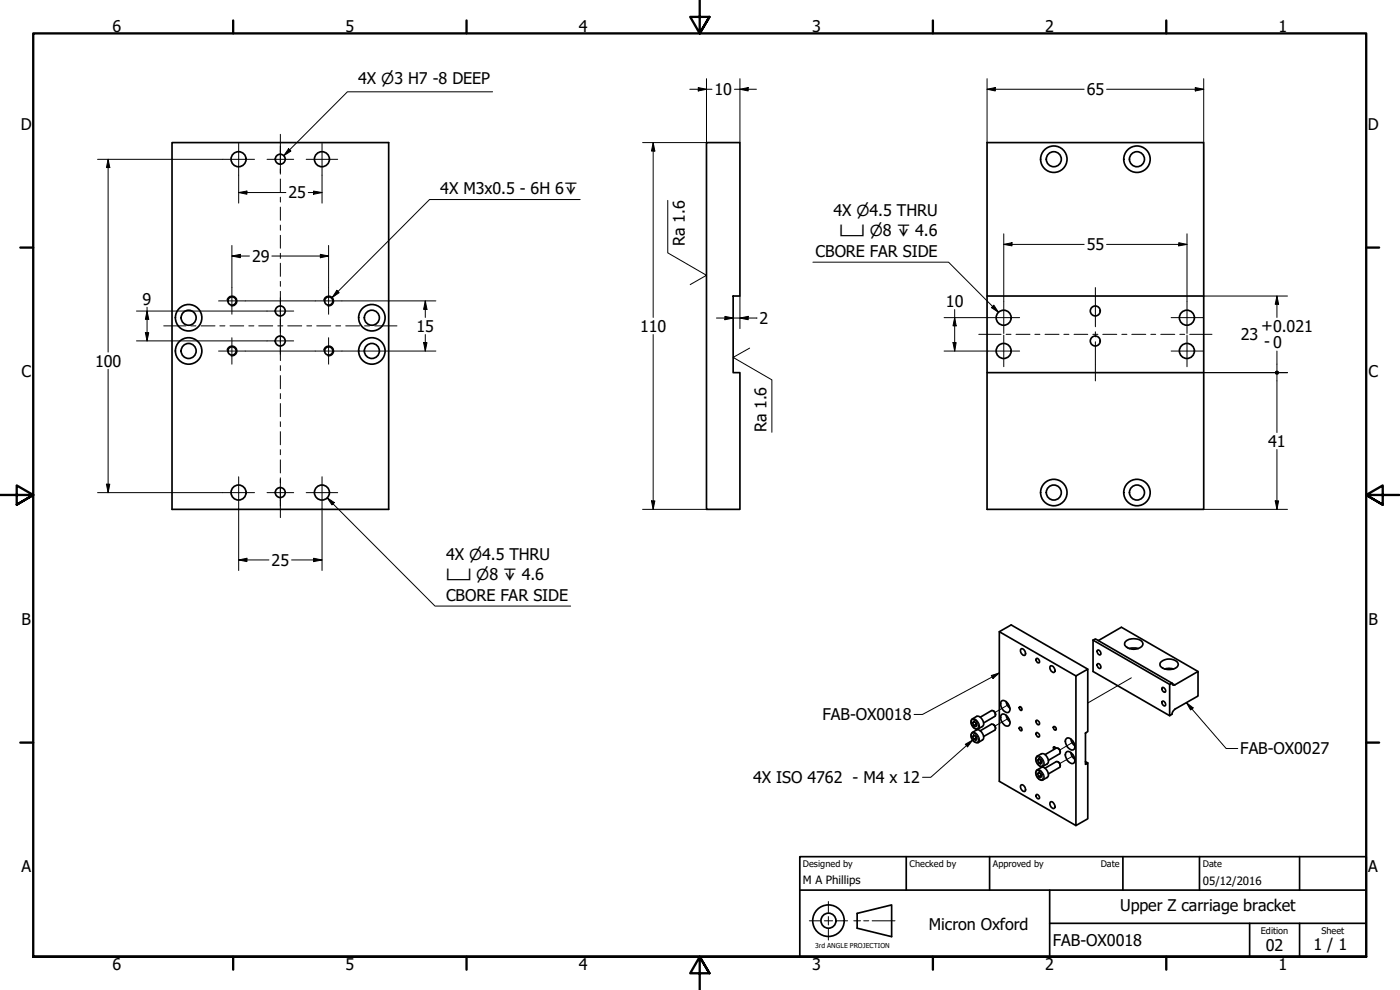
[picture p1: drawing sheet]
<svg xmlns="http://www.w3.org/2000/svg" width="420mm" height="297mm" viewBox="0 0 420 297" stroke-linecap="round" stroke-linejoin="round" font-family="sans-serif">
<!-- layer: Visible (ISO) -->
<g fill="none" stroke="#000" stroke-width=".51">
<path d="M51.6 42.8h65v110h-65zM212 42.8h10.1v46h-2.1v23h2.1v41h-10.1zM296.2 88.8v64h65.1v-110h-65.1v46h65.1M296.2 111.8h65.1M299.9 189.5l23 13.3M306.4 194.7a1.22 1.22 0 0 1 1.2 .6 1.22 1.22 0 0 1-.1 1.3 1.38 1.38 0 0 1-1.1-1.9zM311 197.7l.3-.2 .3 .2a.83 .83 0 0 1 .2 1.2 .93 .93 0 0 1-.8-1.2zM315.2 199.8a1.24 1.24 0 0 1 1.2 .6 1.24 1.24 0 0 1 0 1.3 1.32 1.32 0 0 1-1.2-1.9zM328 192.1l.7-.4 23 13.3-.7 .3v9.4l.7-.4 .3-.8 .6-.7 6.9-4v-7.3l-6.9 4h-.6l-.3-.5M328 192.1v9.4l23 13.2M328 192.1l23 13.2M329.3 195.2a.76 .76 0 0 1 1 .3 .76 .76 0 0 1-.3 1l-.5-.4z"/>
<path d="M329.3 199.2a.76 .76 0 0 1 1 .4 .76 .76 0 0 1-.3 1l-.5-.4zM329.6 192.2l6.9-4 23 13.3M337.9 192.4a3.8 3.8 0 0 1 5 .4 1.37 1.37 0 0 1-1.3 1.7 3.1 3.1 0 0 1-4.1-1.3zM338.9 194.6l.6-.2 2.1 .2M348.5 198.6a3.6 3.6 0 0 1 5 .3 1.65 1.65 0 0 1-2 1.9l-.7 .1a2.41 2.41 0 0 1-2.7-1.6zM291.7 215.8l1.4-.9a2.13 2.13 0 0 1 2 2.8l-1.5 1a1.98 1.98 0 0 1-1.9-2.9zM291.7 219.9l1.4-.9a2.13 2.13 0 0 1 2 2.8l-1.5 1a2 2 0 0 1-1.9-2.9zM292.2 216.5l.7 .3 .3 .8-.3 .4-.7-.3-.3-.8zM292.5 216.6l-.6 .3M292.8 216.8l.1 .5M292.9 217.3l-.7 .4M292.9 217.3h.2"/>
<path d="M294.2 215.2l3.4-2a1.14 1.14 0 0 1 1 1.7l-3.4 2M294.2 219.3l3.4-2a1.17 1.17 0 0 1 1 1.8l-3.4 1.9M298.1 213.3l.3 .2 .4 1M298.1 217.3l.3 .3 .4 1M300.5 210.4a1.74 1.74 0 0 1 2.3 1.3 1.42 1.42 0 0 1-.3 2.1 2.48 2.48 0 0 1-2-3.4zM300.5 214.4a1.74 1.74 0 0 1 2.3 1.4 1.4 1.4 0 0 1-.3 2.1 2.48 2.48 0 0 1-2-3.5zM301.9 210.5a3.1 3.1 0 0 0 1.2 2M301.9 214.6l.4 1.1 .8 .9M305.9 212.1l.2-.1 .5 .4v.8l-.5-.2zM305.9 218.2h.5l.2 .3 .1 .6-.3 .2a.78 .78 0 0 1-.5-1.1zM311 216.2a.72 .72 0 0 1 .8 .4 .72 .72 0 0 1-.2 .9l-.6-.7zM311 219.9a.72 .72 0 0 1 .8 .3 .72 .72 0 0 1-.2 1l-.6-.7z"/>
<path d="M316.2 218h.2a.7 .7 0 0 1 .5 1.1 .74 .74 0 0 1-.7-1.1zM322.9 202.8l3.6-2v18.7l-.7 .4v9.4l.7-.4v16.8l-3.6 2zM326.5 200.8l-23-13.3-3.6 2v44.9l23 13.3M348.7 210.5a.76 .76 0 0 1 1 .3 .76 .76 0 0 1-.3 1l-.5-.4zM348.7 206.4l.2-.2 .5 .3a.9 .9 0 0 1 .3 1.2l-.8-.4zM349.5 200.7l1.3-.2 1.4 .2M292.2 220.6l.7 .3 .3 .8-.3 .5-.7-.4-.3-.8zM292.5 220.7l-.6 .3M292.8 220.9l.1 .5M292.9 221.4l-.7 .4M292.9 221.4h.2M306.4 235.6a1.22 1.22 0 0 1 1.2 .6 1.22 1.22 0 0 1-.1 1.3 1.38 1.38 0 0 1-1.1-1.9z"/>
<path d="M311 238.5l.3-.1 .3 .2a.76 .76 0 0 1 .2 1l-.7-.2zM311.1 231.1l1.4-.9a2.13 2.13 0 0 1 2 2.8l-1.5 1a1.94 1.94 0 0 1-1.9-2.9zM311.3 226.9l1.2-.7a2.03 2.03 0 0 1 1.8 3l-1.3 .7a1.98 1.98 0 0 1-1.9-2.8zM311.7 231.8l.6 .3 .3 .8-.3 .4-.6-.3-.3-.8zM311.7 227.7l.6 .4 .3 .7-.3 .5-.6-.4-.3-.8zM311.9 231.9l-.5 .3M311.9 227.8l-.5 .3M312.3 232.1l.1 .5M312.3 228l.1 .5M312.4 232.6l-.7 .4M312.4 232.6h.1M312.4 228.5l-.7 .4"/>
<path d="M312.4 228.5l.1 .1M313.6 230.5l3.4-2a1.14 1.14 0 0 1 1 1.7l-3.4 2M313.6 226.4l3.4-1.9a1.14 1.14 0 0 1 1 1.7l-3.4 1.9M316.9 224.5l-.7-.4 .1 .7M317.5 228.6l.6 .5 .1 .7M317.5 224.5l.6 .5 .1 .7M320 221.6a1.74 1.74 0 0 1 2.3 1.3 1.57 1.57 0 0 1-.3 2.1 2.41 2.41 0 0 1-2-3.4zM320 225.7a1.74 1.74 0 0 1 2.3 1.3 1.57 1.57 0 0 1-.3 2.1 2.41 2.41 0 0 1-2-3.4zM321.4 221.7a2.86 2.86 0 0 0 1.2 2.1M321.4 225.8a2.86 2.86 0 0 0 1.2 2M325.8 228.5l.7 .4M315.2 240.7a1.24 1.24 0 0 1 1.2 .6 1.24 1.24 0 0 1 0 1.3 1.32 1.32 0 0 1-1.2-1.9z"/>
<circle cx="71.6" cy="47.8" r="2.25"/>
<circle cx="84.1" cy="47.8" r="1.49"/>
<circle cx="96.6" cy="47.8" r="2.25"/>
<circle cx="316.3" cy="47.8" r="2.25"/>
<circle cx="316.3" cy="47.8" r="4"/>
<circle cx="341.2" cy="47.8" r="2.25"/>
<circle cx="341.2" cy="47.8" r="4"/>
<circle cx="56.6" cy="95.3" r="2.25"/>
<circle cx="56.6" cy="95.3" r="4"/>
<circle cx="69.6" cy="90.3" r="1.24"/>
<circle cx="84.1" cy="93.3" r="1.49"/>
<circle cx="98.6" cy="90.3" r="1.24"/>
<circle cx="111.6" cy="95.3" r="2.25"/>
<circle cx="111.6" cy="95.3" r="4"/>
<circle cx="301.2" cy="95.3" r="2.25"/>
<circle cx="328.7" cy="93.3" r="1.49"/>
<circle cx="356.2" cy="95.3" r="2.25"/>
<circle cx="56.6" cy="105.3" r="2.25"/>
<circle cx="56.6" cy="105.3" r="4"/>
<circle cx="69.6" cy="105.3" r="1.24"/>
<circle cx="84.1" cy="102.3" r="1.49"/>
<circle cx="98.6" cy="105.3" r="1.24"/>
<circle cx="111.6" cy="105.3" r="2.25"/>
<circle cx="111.6" cy="105.3" r="4"/>
<circle cx="301.2" cy="105.3" r="2.25"/>
<circle cx="328.7" cy="102.3" r="1.49"/>
<circle cx="356.2" cy="105.3" r="2.25"/>
<circle cx="71.6" cy="147.8" r="2.25"/>
<circle cx="84.1" cy="147.8" r="1.49"/>
<circle cx="96.6" cy="147.8" r="2.25"/>
<circle cx="316.3" cy="147.8" r="2.25"/>
<circle cx="316.3" cy="147.8" r="4"/>
<circle cx="341.2" cy="147.8" r="2.25"/>
<circle cx="341.2" cy="147.8" r="4"/>
</g>
<!-- layer: Visible Narrow (ISO) -->
<g fill="none" stroke="#000" stroke-width=".38">
<path d="M68.2 90.1a1.49 1.49 0 0 1 1.7-1.3 1.49 1.49 0 0 1 1.2 1.8 1.49 1.49 0 0 1-1.7 1.2M97.2 90.1a1.49 1.49 0 0 1 1.7-1.3 1.49 1.49 0 0 1 1.2 1.8 1.49 1.49 0 0 1-1.7 1.2M68.2 105a1.49 1.49 0 0 1 1.7-1.2 1.49 1.49 0 0 1 1.2 1.8 1.49 1.49 0 0 1-1.7 1.2M97.2 105a1.49 1.49 0 0 1 1.7-1.2 1.49 1.49 0 0 1 1.2 1.8 1.49 1.49 0 0 1-1.7 1.2M291.6 216.1a1.64 1.64 0 0 1 1.7 .5 1.64 1.64 0 0 1 .2 1.8l-.3 .2a1.89 1.89 0 0 1-1.6-2.5zM291.8 215.7a2.13 2.13 0 0 1 2 2.8l-.2 .2M291.8 219.8a2.03 2.03 0 0 1 1.8 3M351.7 205l.9 .5M291.6 220.1a1.35 1.35 0 0 1 1.9 1.2 .92 .92 0 0 1-.6 1.4 2.09 2.09 0 0 1-1.3-2.6zM311 231.4a1.35 1.35 0 0 1 1.9 1.1 .92 .92 0 0 1-.5 1.5 2.09 2.09 0 0 1-1.4-2.6zM311 227.3a1.35 1.35 0 0 1 1.9 1.1 .96 .96 0 0 1-.5 1.5 2.18 2.18 0 0 1-1.4-2.6zM311.3 231a1.73 1.73 0 0 1 1.9 1.5 1.17 1.17 0 0 1-.2 1.5"/>
<path d="M311.3 226.9a2.15 2.15 0 0 1 1.9 2.8l-.2 .2"/>
</g>
<!-- layer: Tweak Trail (ISO) -->
<path d="M302.7 215.5l-4.1 2.4M302.7 211.4l-4.1 2.4M339.5 203.4l-13 7.5M322.1 222.6l-4 2.4M322.1 226.7l-4 2.4" fill="none" stroke="#000" stroke-width=".3"/>
<!-- layer: Border (ISO) -->
<g fill="none" stroke="#000" stroke-width=".7">
<path d="M70 6.1v3.9M140 6.1v3.9M210 0v10l-2.9-4.9h5.8l-2.9 4.9 2.9-4.9M280 6.1v3.9M350 6.1v3.9M6.1 74.3h3.9M410 74.3h3.9M0 148.5h10l-5-2.8v5.7l5-2.9-5 2.9M420 148.5h-10l5-2.8v5.7l-5-2.9 5 2.9M6.1 222.8h3.9M410 222.8h3.9M10 287.1v-277.1h400v277.1h-400h400"/>
<path d="M70 287.1v3.8M140 287.1v3.8M212.9 292l-2.9-4.9 2.9 4.9h-5.8l2.9-4.9v9.9M280 287.1v3.8M350 287.1v3.8"/>
</g>
<!-- layer: Sketch Geometry (ANSI) -->
<path d="M242.9 276.3h3.2M247.4 276.3h2.5M248.6 270.5v3.3M248.6 275v2.5M248.6 278.8v3.3M251.1 276.3h3.3M256.2 276.3h2.1M259.2 276.3h1.5M261.7 276.3h6.9" fill="none" stroke="#000" stroke-width=".3"/>
<g fill="none" stroke="#000" stroke-width=".51">
<path d="M257.2 274.1l10.4-2.6v9.5l-10.4-2.5z"/>
<circle cx="248.6" cy="276.2" r="4.7"/>
<circle cx="248.6" cy="276.2" r="2.25"/>
</g>
<!-- layer: Title (ISO) -->
<path d="M240 257h170v30.1h-170zM272 257v10.1M297 257v10.1M337 257v10.1M360 257v10.1M390 257v10.1M240 267.1h170M315 277h95M315 267.1v20M375 277v10.1M390 277v10.1" fill="none" stroke="#000" stroke-width=".51"/>
<!-- layer: Center Mark (ISO) -->
<g fill="none" stroke="#000" stroke-width=".3">
<path d="M66.9 47.8h9.5M71.6 43v9.6M80.1 47.8h8M84.1 43.8v8M91.9 47.8h9.4M96.6 43v9.6M65.6 90.3h8M69.6 86.3v8M80.1 93.3h8M84.1 89.3v8M84.1 98.3v8M94.6 90.3h8"/>
<path d="M98.6 86.3v8M296.5 95.3h9.5M301.2 90.5v9.6M351.5 95.3h9.5M356.2 90.5v9.6M65.6 105.3h8M69.6 101.3v8M80.1 102.3h8M94.6 105.3h8M98.6 101.3v8M296.5 105.3h9.5M301.2 100.6v9.4"/>
<path d="M351.5 105.3h9.5M356.2 100.6v9.4M66.9 147.8h9.5M71.6 143.1v9.5M80.1 147.8h8M84.1 143.8v8M91.9 147.8h9.4M96.6 143.1v9.5"/>
</g>
<!-- layer: Symbol (ISO) -->
<g fill="none" stroke="#000" stroke-width=".3">
<path d="M147.8 27.5h-43.5l-19.1 19.2M86.6 44.6l.7 .7-2.1 1.4zM174.1 59.9h-45.2l-29.2 29.4M200.4 60.1v15.8l11.6 6.7-4.9 2.8M244 78.7h40.7l15 15M101.1 87.1l.7 .7-2.1 1.5zM298.3 91.6l1.4 2.1-2.1-1.4zM225 104.4l-5 2.8 11.6 6.8v15.7M98.2 149.4l2.1 1.4-.7 .7zM98.2 149.4l32.4 32.4h40.7M297.5 202.7l2.4-.8-1.9 1.7zM299.9 201.9l-23 12.5h-2.6"/>
<path d="M356 210.8l2.1 1.6-.8 .6zM356 210.8l12 13.8h3.5M289.7 223.3l2.2-1.3-1.5 2.1zM291.9 222l-12.6 11.2h-2.4"/>
</g>
<g fill="#000">
<path d="M86.6 44.6l.7 .7-2.1 1.4z" fill-rule="evenodd"/>
<path d="M101.1 87.1l.7 .7-2.1 1.5z" fill-rule="evenodd"/>
<path d="M298.3 91.6l1.4 2.1-2.1-1.4z" fill-rule="evenodd"/>
<path d="M98.2 149.4l2.1 1.4-.7 .7z" fill-rule="evenodd"/>
<path d="M297.5 202.7l2.4-.8-1.9 1.7z" fill-rule="evenodd"/>
<path d="M356 210.8l2.1 1.6-.8 .6z" fill-rule="evenodd"/>
<path d="M289.7 223.3l2.2-1.3-1.5 2.1z" fill-rule="evenodd"/>
</g>
<!-- layer: Centerline (ISO) -->
<g fill="none" stroke="#000" stroke-width=".3">
<path d="M84.1 40.3v8.9M84.1 50.7v1.5M84.1 53.7v3.9M84.1 59.2v1.4M84.1 62.2v3.9M84.1 67.5v1.6M84.1 70.6v3.9M84.1 76v1.5M84.1 79v3.9M49.1 97.8h6.7M57.3 97.8h1.5M60.3 97.8h4.2"/>
<path d="M66 97.8h1.5M69 97.8h4.2M74.7 97.8h1.5M77.7 97.8h4.2M83.4 97.8h1.5M84.1 84.4v1.5M84.1 87.4v4M84.1 92.8v1.5M84.1 95.9v3.8M86.4 97.8h4.2M92.1 97.8h1.4M95.1 97.8h4.2"/>
<path d="M100.8 97.8h1.4M103.8 97.8h4.1M109.4 97.8h1.5M112.5 97.8h6.6M328.7 86.3v11.7M328.7 99.6v1.5M84.1 101.3v1.5M84.1 104.3v3.9M84.1 109.7v1.5M84.1 112.7v3.9M84.1 118.1v1.5M293.8 100.3h6.6"/>
<path d="M301.9 100.3h1.5M304.9 100.3h4.2M310.6 100.3h1.5M313.6 100.3h4.2M319.3 100.3h1.5M322.3 100.3h4.2M328 100.3h1.5M328.7 102.5v11.8M331 100.3h4.2M336.7 100.3h1.5M339.7 100.3h4.2M345.4 100.3h1.4"/>
<path d="M348.4 100.3h4.2M354.1 100.3h1.4M357.1 100.3h6.6M84.1 121.1v3.9M84.1 126.5v1.5M84.1 129.5v4M84.1 134.9v1.5M84.1 138v3.9M84.1 143.4v1.5M84.1 146.4v8.9"/>
</g>
<!-- layer: Dimension (ISO) -->
<g fill="none" stroke="#000" stroke-width=".3">
<path d="M207 26.8h6.7M209.5 26.3l2.5 .5-2.5 .5zM212 23.6v19.2h-19.2M220.4 26.8h6.6M222.1 26.8l2.4-.5v1zM222.1 23.6v19.2M296.2 26.8l2.5-.5v1zM296.2 26.8h29.2M296.2 23.6v19.2M332.1 26.8h29.2M358.7 26.3l2.6 .5-2.6 .5zM361.3 23.6v19.2"/>
<path d="M29.3 47.8h37.6M32.4 47.8l.6 2.5h-1.1zM32.4 47.8v57.8M71.6 57.8l2.5-.5v1zM71.6 52.6v8.3M71.6 57.8h14.2M92.5 57.8h4.1M94.1 57.3l2.5 .5-2.5 .5zM96.6 52.6v8.3M196 42.8l.5 2.5h-1zM196 42.8v52.4M69.6 76.8l2.5-.5v1z"/>
<path d="M69.6 76.8h5.3M69.6 73.6v12.7M81.6 76.8h17M96.1 76.3l2.5 .5-2.5 .5zM98.6 73.6v12.7M301.2 73.3l2.5-.5v1zM301.2 73.3h24.2M301.2 70.2v20.3M332.1 73.3h24.1M353.8 72.8l2.4 .5-2.4 .5zM356.2 70.2v20.3M41 93.3h28.5"/>
<path d="M43.6 99.8h1l-.5 2.5zM44.1 93.3l.5 2.5h-1zM44.1 92.2v10.1M69.7 93.3h10.4M73.6 90.3h10.4M84.2 90.3h10.4M102.6 90.3h28.2M127.6 90.3l.5 2.5h-1zM127.6 90.3v4.9M215 95.4h12.2M217.6 94.9l2.4 .5-2.4 .5zM222.1 95.4l2.4-.5v1z"/>
<path d="M222.1 88.8v9.8M283.3 95.3h13.2M286.5 95.3l.5 2.5h-1zM286.5 92.9v12.4M361.3 88.8h25.1M383.2 88.8l.5 2.5h-1zM383.2 88.8v6.4M32.4 110.8v37M41 102.3h28.5M69.7 102.3h10.4M73.6 105.3h10.4M84.2 105.3h10.4"/>
<path d="M102.6 105.3h28.2M127.1 102.8h1l-.5 2.5zM127.6 100.4v4.9M196 100.4v52.4M283.3 105.3h13.2M286 102.8h1l-.5 2.5zM361.3 111.8h25.1M383.2 105.3v5.9M383.2 112.4v17.4M383.2 134.9v17.9M29.3 147.8h37.6M31.9 145.3h1.1l-.6 2.5z"/>
<path d="M71.6 152.6v18.6M96.6 152.6v18.6M192.8 152.8h19.2M195.5 150.3h1l-.5 2.5zM361.3 152.8h25.1M382.7 150.3h1l-.5 2.5zM71.6 168l2.5-.5v1zM71.6 168h9.1M87.5 168h9.1M94.1 167.5l2.5 .5-2.5 .5z"/>
</g>
<g fill="#000">
<path d="M209.5 26.3l2.5 .5-2.5 .5z" fill-rule="evenodd"/>
<path d="M222.1 26.8l2.4-.5v1z" fill-rule="evenodd"/>
<path d="M296.2 26.8l2.5-.5v1z" fill-rule="evenodd"/>
<path d="M358.7 26.3l2.6 .5-2.6 .5z" fill-rule="evenodd"/>
<path d="M32.4 47.8l.6 2.5h-1.1z" fill-rule="evenodd"/>
<path d="M71.6 57.8l2.5-.5v1z" fill-rule="evenodd"/>
<path d="M94.1 57.3l2.5 .5-2.5 .5z" fill-rule="evenodd"/>
<path d="M196 42.8l.5 2.5h-1z" fill-rule="evenodd"/>
<path d="M69.6 76.8l2.5-.5v1z" fill-rule="evenodd"/>
<path d="M96.1 76.3l2.5 .5-2.5 .5z" fill-rule="evenodd"/>
<path d="M301.2 73.3l2.5-.5v1z" fill-rule="evenodd"/>
<path d="M353.8 72.8l2.4 .5-2.4 .5z" fill-rule="evenodd"/>
<path d="M43.6 99.8h1l-.5 2.5z" fill-rule="evenodd"/>
<path d="M44.1 93.3l.5 2.5h-1z" fill-rule="evenodd"/>
<path d="M127.6 90.3l.5 2.5h-1z" fill-rule="evenodd"/>
<path d="M217.6 94.9l2.4 .5-2.4 .5z" fill-rule="evenodd"/>
<path d="M222.1 95.4l2.4-.5v1z" fill-rule="evenodd"/>
<path d="M286.5 95.3l.5 2.5h-1z" fill-rule="evenodd"/>
<path d="M383.2 88.8l.5 2.5h-1z" fill-rule="evenodd"/>
<path d="M127.1 102.8h1l-.5 2.5z" fill-rule="evenodd"/>
<path d="M286 102.8h1l-.5 2.5z" fill-rule="evenodd"/>
<path d="M31.9 145.3h1.1l-.6 2.5z" fill-rule="evenodd"/>
<path d="M195.5 150.3h1l-.5 2.5z" fill-rule="evenodd"/>
<path d="M382.7 150.3h1l-.5 2.5z" fill-rule="evenodd"/>
<path d="M71.6 168l2.5-.5v1z" fill-rule="evenodd"/>
<path d="M94.1 167.5l2.5 .5-2.5 .5z" fill-rule="evenodd"/>
<circle cx="383.2" cy="111.8" r=".63"/>
</g>
<g font-size="4.8">
<text x="33.7" y="9.6">6</text>
<text x="103.7" y="9.6">5</text>
<text x="173.7" y="9.6">4</text>
<text x="243.7" y="9.6">3</text>
<text x="313.7" y="9.6">2</text>
<text x="383.7" y="9.6">1</text>
<text x="107.5" y="25.1">4X ⌀3 H7 -8 DEEP</text>
<text x="214.4" y="28.6">10</text>
<text x="326.1" y="28.6">65</text>
<text x="6.2" y="38.9">D</text>
<text x="410.5" y="38.9">D</text>
<text x="86.6" y="59.5">25</text>
<text x="132.1" y="58.1">4X M3x0.5 - 6H 6↧</text>
<text x="250.1" y="64.8">4X ⌀4.5 THRU</text>
<text x="205.5" y="73.8" transform="rotate(-90 205.5 73.8)">Ra 1.6</text>
<text x="244.7" y="77">CBORE FAR SIDE</text>
<text x="326.1" y="75">55</text>
<text x="75.6" y="78.5">29</text>
<text x="42.8" y="91.4">9</text>
<text x="283.8" y="92.1">10</text>
<text x="125" y="99.5">15</text>
<text x="192.1" y="99.6">110</text>
<text x="228" y="97.2">2</text>
<text x="378.5" y="99.4">+0.021</text>
<text x="372.4" y="102.1">23</text>
<text x="379.4" y="104.3">- 0</text>
<text x="6.4" y="113.1">C</text>
<text x="28.5" y="110">100</text>
<text x="410.7" y="113.1">C</text>
<text x="230.1" y="129.7" transform="rotate(-90 230.1 129.7)">Ra 1.6</text>
<text x="380.6" y="134.1">41</text>
<text x="81.5" y="169.7">25</text>
<text x="133.9" y="168">4X ⌀4.5 THRU</text>
<text x="133.9" y="180.3">CBORE FAR SIDE</text>
<text x="6.4" y="187.4">B</text>
<text x="410.7" y="187.4">B</text>
<text x="246.9" y="216.1">FAB-OX0018</text>
<text x="372.2" y="226.3">FAB-OX0027</text>
<text x="226.1" y="234.9">4X ISO 4762 - M4 x 12</text>
<text x="6.4" y="261.7">A</text>
<text x="410.7" y="261.7">A</text>
<text x="336.2" y="273.4">Upper Z carriage bracket</text>
<text x="278.8" y="279">Micron Oxford</text>
<text x="316" y="283.8">FAB-OX0018</text>
<text x="379.9" y="285.3">02</text>
<text x="394.2" y="285">1 / 1</text>
<text x="33.7" y="290.9">6</text>
<text x="103.7" y="290.9">5</text>
<text x="173.7" y="290.9">4</text>
<text x="243.7" y="290.9">3</text>
<text x="313.7" y="290.9">2</text>
<text x="383.7" y="290.9">1</text>
</g>
<g font-size="4.6">
<text x="252" y="70.9">⌴ ⌀8 ↧ 4.6</text>
<text x="133.9" y="174.1">⌴ ⌀8 ↧ 4.6</text>
</g>
<g font-size="3.4">
<text x="241" y="265.4">M A Phillips</text>
<text x="361" y="265.5">05/12/2016</text>
</g>
<g font-size="2.7">
<text x="241" y="260.1">Designed by</text>
<text x="273" y="260.1">Checked by</text>
<text x="298" y="260.1">Approved by</text>
<text x="330.3" y="260">Date</text>
<text x="361" y="260">Date</text>
<text x="378.4" y="280.1">Edition</text>
<text x="396.6" y="280.1">Sheet</text>
</g>
<text font-size="2" x="244.6" y="284.5">3rd ANGLE PROJECTION</text>
</svg>
